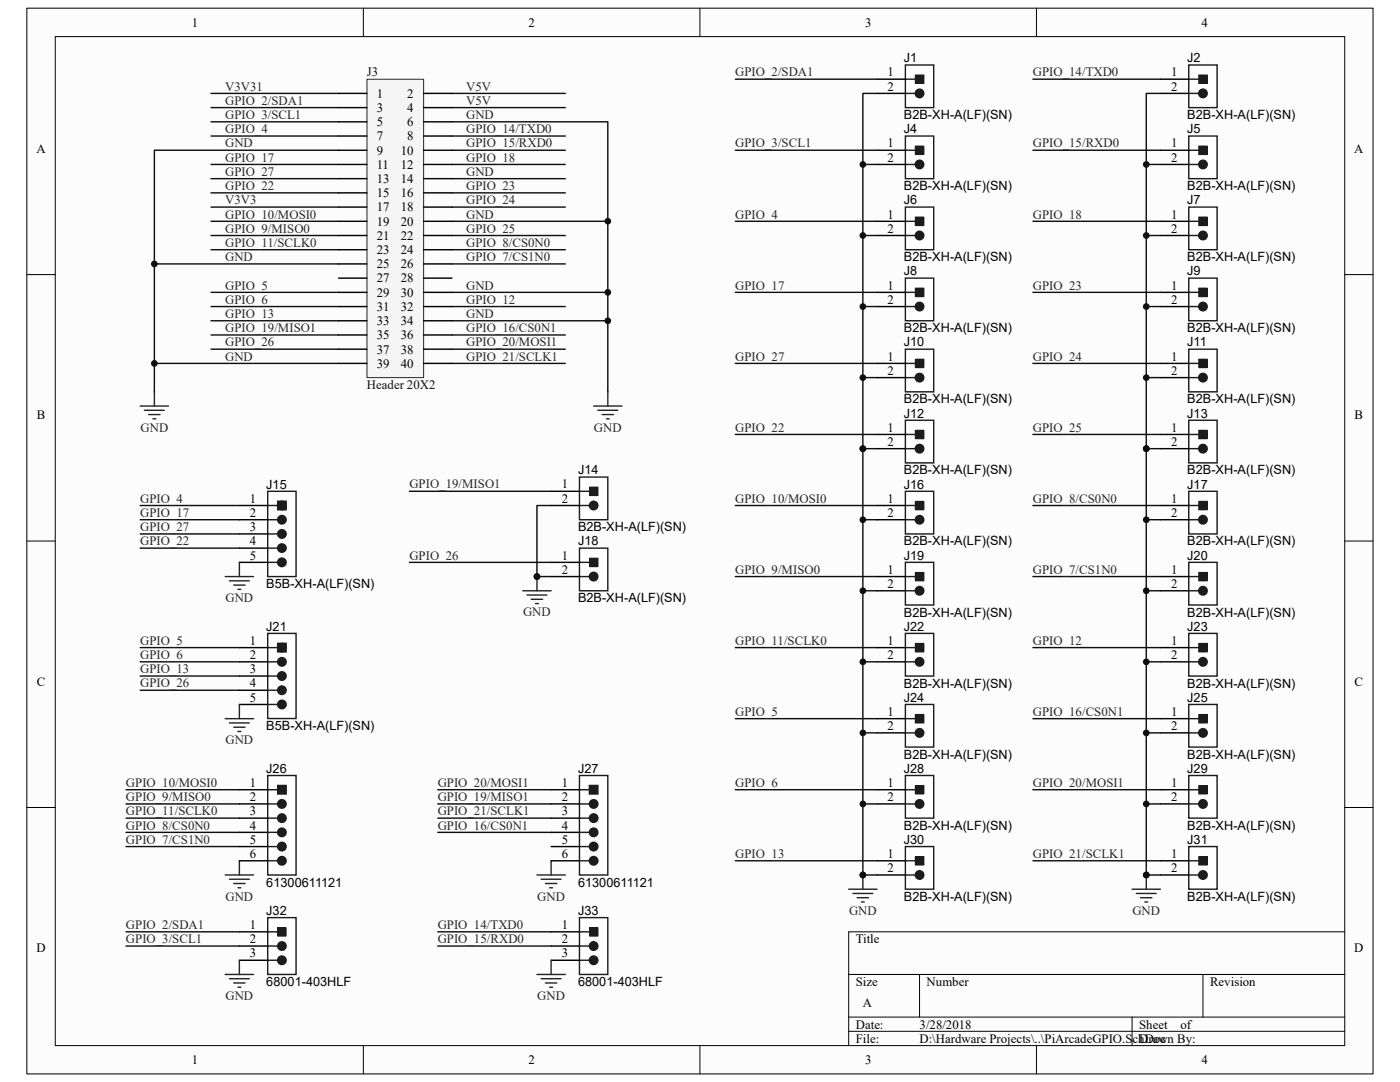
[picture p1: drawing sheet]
<svg xmlns="http://www.w3.org/2000/svg" width="279mm" height="216mm" viewBox="0 0 279 216" stroke-linecap="round" stroke-linejoin="round" font-family="sans-serif">
<path d="M5.4 1.7h268.6v212.6h-268.6z" fill="#fcfcfc"/>
<path d="M5.4 1.6h268.6v212.7h-268.6z" fill="none" stroke="#000" stroke-width=".2"/>
<path d="M11 7.3h257.4v201.3h-257.4z" fill="#fcfcfc"/>
<g fill="none" stroke="#000" stroke-width=".2">
<path d="M11 7.3h257.4v201.3h-257.4zM72.5 1.6v5.7M139.7 1.6v5.7M206.8 1.6v5.7M5.4 54.8h5.6M268.4 54.8h5.6M5.4 108h5.6M268.4 108h5.6M5.4 161.1h5.6M268.4 161.1h5.6M169.4 194.4h99M183.5 194.4v8.5"/>
<path d="M240.1 194.4v8.5M268.4 185.9h-99v22.7M72.5 208.6v5.7M139.7 208.6v5.7M169.4 202.9h99M169.4 205.8h99M206.8 208.6v5.7M225.9 202.9v5.7"/>
</g>
<path d="M47.8 112.2h5.6M47.8 109.4h5.6" fill="none" stroke="#000" stroke-width=".28"/>
<path d="M53.4 98h5.7v17h-5.7z" fill-rule="evenodd" fill="#fefefe" stroke="#1c1c1c" stroke-width=".28"/>
<path d="M53.4 103.7h2M53.4 100.9h2M53.4 106.5h2M53.4 109.4h2M53.4 112.2h2" fill="none" stroke="#1c1c1c" stroke-width=".28"/>
<g fill="#1c1c1c" stroke="#1c1c1c" stroke-width=".28">
<path d="M55.4 100h1.7v1.7h-1.7z" fill-rule="evenodd"/>
<circle cx="56.3" cy="103.7" r=".85"/>
<circle cx="56.3" cy="100.9" r=".85"/>
<circle cx="56.3" cy="106.5" r=".85"/>
<circle cx="56.3" cy="109.4" r=".84"/>
<circle cx="56.3" cy="112.2" r=".85"/>
</g>
<path d="M47.8 100.9h5.6M47.8 103.7h5.6M47.8 106.5h5.6" fill="none" stroke="#000" stroke-width=".28"/>
<path d="M180.7 83.9h5.6v8.5h-5.6z" fill-rule="evenodd" fill="#fefefe" stroke="#1c1c1c" stroke-width=".28"/>
<path d="M180.7 89.5h2M180.7 86.7h2" fill="none" stroke="#1c1c1c" stroke-width=".28"/>
<circle cx="183.5" cy="89.5" r=".85" fill="#1c1c1c" stroke="#1c1c1c" stroke-width=".28"/>
<path d="M175 86.7h5.7M175 89.5h5.7" fill="none" stroke="#000" stroke-width=".28"/>
<path d="M182.7 85.9h1.7v1.6h-1.7z" fill="#1c1c1c"/>
<path d="M182.7 85.9h1.7v1.6h-1.7z" fill="none" stroke="#1c1c1c" stroke-width=".2"/>
<path d="M180.7 98h5.6v8.5h-5.6z" fill-rule="evenodd" fill="#fefefe" stroke="#1c1c1c" stroke-width=".28"/>
<path d="M180.7 103.7h2M180.7 100.9h2" fill="none" stroke="#1c1c1c" stroke-width=".28"/>
<circle cx="183.5" cy="103.7" r=".85" fill="#1c1c1c" stroke="#1c1c1c" stroke-width=".28"/>
<path d="M175 100.9h5.7M175 103.7h5.7" fill="none" stroke="#000" stroke-width=".28"/>
<path d="M182.7 100.1h1.7v1.6h-1.7z" fill="#1c1c1c"/>
<path d="M182.7 100h1.7v1.7h-1.7z" fill="none" stroke="#1c1c1c" stroke-width=".2"/>
<path d="M180.7 112.2h5.6v8.5h-5.6z" fill-rule="evenodd" fill="#fefefe" stroke="#1c1c1c" stroke-width=".28"/>
<path d="M180.7 117.9h2M180.7 115h2" fill="none" stroke="#1c1c1c" stroke-width=".28"/>
<circle cx="183.5" cy="117.9" r=".85" fill="#1c1c1c" stroke="#1c1c1c" stroke-width=".28"/>
<path d="M175 115h5.7M175 117.9h5.7" fill="none" stroke="#000" stroke-width=".28"/>
<path d="M182.7 114.2h1.7v1.7h-1.7z" fill="#1c1c1c"/>
<path d="M182.7 114.2h1.7v1.7h-1.7z" fill="none" stroke="#1c1c1c" stroke-width=".2"/>
<path d="M180.7 126.4h5.6v8.5h-5.6z" fill-rule="evenodd" fill="#fefefe" stroke="#1c1c1c" stroke-width=".28"/>
<path d="M180.7 132.1h2M180.7 129.2h2" fill="none" stroke="#1c1c1c" stroke-width=".28"/>
<circle cx="183.5" cy="132.1" r=".85" fill="#1c1c1c" stroke="#1c1c1c" stroke-width=".28"/>
<path d="M175 129.2h5.7M175 132.1h5.7" fill="none" stroke="#000" stroke-width=".28"/>
<path d="M182.7 128.4h1.7v1.7h-1.7z" fill="#1c1c1c"/>
<path d="M182.7 128.4h1.7v1.7h-1.7z" fill="none" stroke="#1c1c1c" stroke-width=".2"/>
<path d="M180.7 140.6h5.6v8.5h-5.6z" fill-rule="evenodd" fill="#fefefe" stroke="#1c1c1c" stroke-width=".28"/>
<path d="M180.7 146.2h2M180.7 143.4h2" fill="none" stroke="#1c1c1c" stroke-width=".28"/>
<circle cx="183.5" cy="146.2" r=".85" fill="#1c1c1c" stroke="#1c1c1c" stroke-width=".28"/>
<path d="M175 143.4h5.7M175 146.2h5.7" fill="none" stroke="#000" stroke-width=".28"/>
<path d="M182.7 142.6h1.7v1.7h-1.7z" fill="#1c1c1c"/>
<path d="M182.7 142.6h1.7v1.7h-1.7z" fill="none" stroke="#1c1c1c" stroke-width=".2"/>
<g fill="none" stroke="#0e0e0e" stroke-width=".28">
<path d="M42.1 18.6h25.5M90.2 18.6h22.6M42.1 21.5h25.5M42.1 24.3h25.5M42.1 27.1h25.5M42.1 32.8h25.5M42.1 35.7h25.5M42.1 38.5h25.5M90.2 21.5h22.6M90.2 27.1h22.6M90.2 32.8h22.6M90.2 35.7h22.6"/>
<path d="M90.2 38.5h22.6M90.2 30h22.6M42.1 41.3h25.5M42.1 44.2h25.5M42.1 47h25.5M42.1 49.8h25.5M90.2 41.3h22.6M90.2 47h22.6M90.2 49.8h22.6M90.2 52.7h22.6"/>
</g>
<path d="M237.2 83.9h5.7v8.5h-5.7z" fill-rule="evenodd" fill="#fefefe" stroke="#1c1c1c" stroke-width=".28"/>
<path d="M237.2 89.5h2M237.2 86.7h2" fill="none" stroke="#1c1c1c" stroke-width=".28"/>
<circle cx="240.1" cy="89.5" r=".85" fill="#1c1c1c" stroke="#1c1c1c" stroke-width=".28"/>
<path d="M231.6 86.7h5.6M231.6 89.5h5.6" fill="none" stroke="#000" stroke-width=".28"/>
<path d="M239.2 85.9h1.7v1.6h-1.7z" fill="#1c1c1c"/>
<path d="M239.2 85.9h1.7v1.6h-1.7z" fill="none" stroke="#1c1c1c" stroke-width=".2"/>
<path d="M237.2 98h5.7v8.5h-5.7z" fill-rule="evenodd" fill="#fefefe" stroke="#1c1c1c" stroke-width=".28"/>
<path d="M237.2 103.7h2M237.2 100.9h2" fill="none" stroke="#1c1c1c" stroke-width=".28"/>
<circle cx="240.1" cy="103.7" r=".85" fill="#1c1c1c" stroke="#1c1c1c" stroke-width=".28"/>
<path d="M231.6 100.9h5.6M231.6 103.7h5.6" fill="none" stroke="#000" stroke-width=".28"/>
<path d="M239.2 100.1h1.7v1.6h-1.7z" fill="#1c1c1c"/>
<path d="M239.2 100h1.7v1.7h-1.7z" fill="none" stroke="#1c1c1c" stroke-width=".2"/>
<path d="M237.2 112.2h5.7v8.5h-5.7z" fill-rule="evenodd" fill="#fefefe" stroke="#1c1c1c" stroke-width=".28"/>
<path d="M237.2 117.9h2M237.2 115h2" fill="none" stroke="#1c1c1c" stroke-width=".28"/>
<circle cx="240.1" cy="117.9" r=".85" fill="#1c1c1c" stroke="#1c1c1c" stroke-width=".28"/>
<path d="M231.6 115h5.6M231.6 117.9h5.6" fill="none" stroke="#000" stroke-width=".28"/>
<path d="M239.2 114.2h1.7v1.7h-1.7z" fill="#1c1c1c"/>
<path d="M239.2 114.2h1.7v1.7h-1.7z" fill="none" stroke="#1c1c1c" stroke-width=".2"/>
<path d="M237.2 126.4h5.7v8.5h-5.7z" fill-rule="evenodd" fill="#fefefe" stroke="#1c1c1c" stroke-width=".28"/>
<path d="M237.2 132.1h2M237.2 129.2h2" fill="none" stroke="#1c1c1c" stroke-width=".28"/>
<circle cx="240.1" cy="132.1" r=".85" fill="#1c1c1c" stroke="#1c1c1c" stroke-width=".28"/>
<path d="M231.6 129.2h5.6M231.6 132.1h5.6" fill="none" stroke="#000" stroke-width=".28"/>
<path d="M239.2 128.4h1.7v1.7h-1.7z" fill="#1c1c1c"/>
<path d="M239.2 128.4h1.7v1.7h-1.7z" fill="none" stroke="#1c1c1c" stroke-width=".2"/>
<path d="M237.2 140.6h5.7v8.5h-5.7z" fill-rule="evenodd" fill="#fefefe" stroke="#1c1c1c" stroke-width=".28"/>
<path d="M237.2 146.2h2M237.2 143.4h2" fill="none" stroke="#1c1c1c" stroke-width=".28"/>
<circle cx="240.1" cy="146.2" r=".85" fill="#1c1c1c" stroke="#1c1c1c" stroke-width=".28"/>
<path d="M231.6 143.4h5.6M231.6 146.2h5.6" fill="none" stroke="#000" stroke-width=".28"/>
<path d="M239.2 142.6h1.7v1.7h-1.7z" fill="#1c1c1c"/>
<path d="M239.2 142.6h1.7v1.7h-1.7z" fill="none" stroke="#1c1c1c" stroke-width=".2"/>
<g fill="none" stroke="#262626" stroke-width=".28">
<path d="M30.8 78.2v2.8M121.3 78.2v2.8M28 81h5.6M28.8 81.9h4M29.7 82.7h2.2M30.5 83.6h.6M118.5 81h5.6M119.3 81.9h4M120.2 82.7h2.2M121 83.6h.6M44.9 115h5.7M45.8 115.9h4"/>
<path d="M46.6 116.7h2.3M47.5 117.6h.6M47.8 112.2v2.8M169.4 177.4h5.6M170.2 178.3h4M171.1 179.1h2.2M171.9 180h.6M172.2 174.6v2.8M225.9 177.4h5.7M226.8 178.3h3.9M227.6 179.1h2.3M228.5 180h.5"/>
<path d="M228.8 174.6v2.8"/>
</g>
<g fill="#0e0e0e" stroke="#0e0e0e" stroke-width=".2">
<circle cx="172.2" cy="174.6" r=".57"/>
<circle cx="172.2" cy="146.2" r=".57"/>
<circle cx="172.2" cy="132.1" r=".57"/>
<circle cx="172.2" cy="117.9" r=".57"/>
<circle cx="172.2" cy="103.7" r=".57"/>
<circle cx="228.8" cy="174.6" r=".57"/>
<circle cx="228.8" cy="132.1" r=".57"/>
<circle cx="228.8" cy="117.9" r=".57"/>
<circle cx="228.8" cy="103.7" r=".57"/>
<circle cx="228.8" cy="146.2" r=".57"/>
<circle cx="121.3" cy="44.1" r=".56"/>
<circle cx="30.8" cy="52.7" r=".57"/>
<circle cx="121.3" cy="64" r=".57"/>
<circle cx="30.8" cy="72.5" r=".57"/>
<circle cx="121.3" cy="58.3" r=".57"/>
</g>
<g fill="none" stroke="#0e0e0e" stroke-width=".28">
<path d="M67.6 30h-36.8v48.2M90.2 24.3h31.1v53.9M30.8 52.7h36.8M42.1 58.3h25.5M90.2 44.2h31.1M90.2 58.3h31.1M30.8 72.5h36.8M42.1 61.2h25.5M42.1 64h25.5M42.1 66.8h25.5M42.1 69.7h25.5M90.2 61.2h22.6"/>
<path d="M90.2 64h31.1M90.2 66.8h22.6M90.2 69.7h22.6M90.2 72.5h22.6M146.8 86.7h28.2M206.1 86.7h25.5M28 100.9h19.8M28 103.7h19.8M28 106.5h19.8M28 109.4h19.8M146.8 100.9h28.2M146.8 115h28.2"/>
<path d="M172.2 117.9h2.8M172.2 103.7h2.8M206.1 100.9h25.5M206.1 115h25.5M228.8 117.9h2.8M228.8 103.7h2.8M146.8 129.2h28.2M172.2 132.1h2.8M206.1 129.2h25.5M228.8 132.1h2.8M146.8 143.4h28.2M172.2 146.2h2.8"/>
<path d="M206.1 143.4h25.5M228.8 146.2h2.8"/>
</g>
<path d="M180.7 13h5.6v8.5h-5.6z" fill-rule="evenodd" fill="#fefefe" stroke="#1c1c1c" stroke-width=".28"/>
<path d="M180.7 18.6h2M180.7 15.8h2" fill="none" stroke="#1c1c1c" stroke-width=".28"/>
<circle cx="183.5" cy="18.6" r=".85" fill="#1c1c1c" stroke="#1c1c1c" stroke-width=".28"/>
<path d="M175 15.8h5.7M175 18.6h5.7" fill="none" stroke="#000" stroke-width=".28"/>
<path d="M182.7 15h1.7v1.7h-1.7z" fill="#1c1c1c"/>
<path d="M182.7 15h1.7v1.7h-1.7z" fill="none" stroke="#1c1c1c" stroke-width=".2"/>
<path d="M180.7 27.1h5.6v8.6h-5.6z" fill-rule="evenodd" fill="#fefefe" stroke="#1c1c1c" stroke-width=".28"/>
<path d="M180.7 32.8h2M180.7 30h2" fill="none" stroke="#1c1c1c" stroke-width=".28"/>
<circle cx="183.5" cy="32.8" r=".85" fill="#1c1c1c" stroke="#1c1c1c" stroke-width=".28"/>
<path d="M175 30h5.7M175 32.8h5.7" fill="none" stroke="#000" stroke-width=".28"/>
<path d="M182.7 29.2h1.7v1.6h-1.7z" fill="#1c1c1c"/>
<path d="M182.7 29.1h1.7v1.7h-1.7z" fill="none" stroke="#1c1c1c" stroke-width=".2"/>
<path d="M180.7 41.3h5.6v8.5h-5.6z" fill-rule="evenodd" fill="#fefefe" stroke="#1c1c1c" stroke-width=".28"/>
<path d="M180.7 47h2M180.7 44.2h2" fill="none" stroke="#1c1c1c" stroke-width=".28"/>
<circle cx="183.5" cy="47" r=".85" fill="#1c1c1c" stroke="#1c1c1c" stroke-width=".28"/>
<path d="M175 44.2h5.7M175 47h5.7" fill="none" stroke="#000" stroke-width=".28"/>
<path d="M182.7 43.3h1.7v1.7h-1.7z" fill="#1c1c1c"/>
<path d="M182.7 43.3h1.7v1.7h-1.7z" fill="none" stroke="#1c1c1c" stroke-width=".2"/>
<path d="M180.7 55.5h5.6v8.5h-5.6z" fill-rule="evenodd" fill="#fefefe" stroke="#1c1c1c" stroke-width=".28"/>
<path d="M180.7 58.3h2M180.7 61.2h2" fill="none" stroke="#1c1c1c" stroke-width=".28"/>
<circle cx="183.5" cy="61.2" r=".85" fill="#1c1c1c" stroke="#1c1c1c" stroke-width=".28"/>
<path d="M175 58.3h5.7M175 61.2h5.7" fill="none" stroke="#000" stroke-width=".28"/>
<path d="M182.7 57.5h1.7v1.7h-1.7z" fill="#1c1c1c"/>
<path d="M182.7 57.5h1.7v1.7h-1.7z" fill="none" stroke="#1c1c1c" stroke-width=".2"/>
<path d="M180.7 69.7h5.6v8.5h-5.6z" fill-rule="evenodd" fill="#fefefe" stroke="#1c1c1c" stroke-width=".28"/>
<path d="M180.7 75.3h2M180.7 72.5h2" fill="none" stroke="#1c1c1c" stroke-width=".28"/>
<circle cx="183.5" cy="75.3" r=".85" fill="#1c1c1c" stroke="#1c1c1c" stroke-width=".28"/>
<path d="M175 72.5h5.7M175 75.3h5.7" fill="none" stroke="#000" stroke-width=".28"/>
<path d="M182.7 71.7h1.7v1.7h-1.7z" fill="#1c1c1c"/>
<path d="M182.7 71.7h1.7v1.7h-1.7z" fill="none" stroke="#1c1c1c" stroke-width=".2"/>
<path d="M146.8 15.8h28.2M175 18.6h-2.8v70.9M146.8 30h28.2M172.2 32.8h2.8M146.8 44.2h28.2M146.8 58.3h28.2M172.2 47h2.8M146.8 72.5h28.2M172.2 75.3h2.8M172.2 61.2h2.8" fill="none" stroke="#0e0e0e" stroke-width=".28"/>
<g fill="#0e0e0e" stroke="#0e0e0e" stroke-width=".2">
<circle cx="172.2" cy="89.5" r=".57"/>
<circle cx="172.2" cy="75.3" r=".57"/>
<circle cx="172.2" cy="61.2" r=".57"/>
<circle cx="172.2" cy="47" r=".57"/>
<circle cx="172.2" cy="32.8" r=".57"/>
</g>
<path d="M237.2 13h5.7v8.5h-5.7z" fill-rule="evenodd" fill="#fefefe" stroke="#1c1c1c" stroke-width=".28"/>
<path d="M237.2 18.6h2M237.2 15.8h2" fill="none" stroke="#1c1c1c" stroke-width=".28"/>
<circle cx="240.1" cy="18.6" r=".85" fill="#1c1c1c" stroke="#1c1c1c" stroke-width=".28"/>
<path d="M231.6 15.8h5.6M231.6 18.6h5.6" fill="none" stroke="#000" stroke-width=".28"/>
<path d="M239.2 15h1.7v1.7h-1.7z" fill="#1c1c1c"/>
<path d="M239.2 15h1.7v1.7h-1.7z" fill="none" stroke="#1c1c1c" stroke-width=".2"/>
<path d="M237.2 27.1h5.7v8.6h-5.7z" fill-rule="evenodd" fill="#fefefe" stroke="#1c1c1c" stroke-width=".28"/>
<path d="M237.2 32.8h2M237.2 30h2" fill="none" stroke="#1c1c1c" stroke-width=".28"/>
<circle cx="240.1" cy="32.8" r=".85" fill="#1c1c1c" stroke="#1c1c1c" stroke-width=".28"/>
<path d="M231.6 30h5.6M231.6 32.8h5.6" fill="none" stroke="#000" stroke-width=".28"/>
<path d="M239.2 29.2h1.7v1.6h-1.7z" fill="#1c1c1c"/>
<path d="M239.2 29.1h1.7v1.7h-1.7z" fill="none" stroke="#1c1c1c" stroke-width=".2"/>
<path d="M237.2 41.3h5.7v8.5h-5.7z" fill-rule="evenodd" fill="#fefefe" stroke="#1c1c1c" stroke-width=".28"/>
<path d="M237.2 47h2M237.2 44.2h2" fill="none" stroke="#1c1c1c" stroke-width=".28"/>
<circle cx="240.1" cy="47" r=".85" fill="#1c1c1c" stroke="#1c1c1c" stroke-width=".28"/>
<path d="M231.6 44.2h5.6M231.6 47h5.6" fill="none" stroke="#000" stroke-width=".28"/>
<path d="M239.2 43.3h1.7v1.7h-1.7z" fill="#1c1c1c"/>
<path d="M239.2 43.3h1.7v1.7h-1.7z" fill="none" stroke="#1c1c1c" stroke-width=".2"/>
<path d="M237.2 55.5h5.7v8.5h-5.7z" fill-rule="evenodd" fill="#fefefe" stroke="#1c1c1c" stroke-width=".28"/>
<path d="M237.2 58.3h2M237.2 61.2h2" fill="none" stroke="#1c1c1c" stroke-width=".28"/>
<circle cx="240.1" cy="61.2" r=".85" fill="#1c1c1c" stroke="#1c1c1c" stroke-width=".28"/>
<path d="M231.6 58.3h5.6M231.6 61.2h5.6" fill="none" stroke="#000" stroke-width=".28"/>
<path d="M239.2 57.5h1.7v1.7h-1.7z" fill="#1c1c1c"/>
<path d="M239.2 57.5h1.7v1.7h-1.7z" fill="none" stroke="#1c1c1c" stroke-width=".2"/>
<path d="M237.2 69.7h5.7v8.5h-5.7z" fill-rule="evenodd" fill="#fefefe" stroke="#1c1c1c" stroke-width=".28"/>
<path d="M237.2 75.3h2M237.2 72.5h2" fill="none" stroke="#1c1c1c" stroke-width=".28"/>
<circle cx="240.1" cy="75.3" r=".85" fill="#1c1c1c" stroke="#1c1c1c" stroke-width=".28"/>
<path d="M231.6 72.5h5.6M231.6 75.3h5.6" fill="none" stroke="#000" stroke-width=".28"/>
<path d="M239.2 71.7h1.7v1.7h-1.7z" fill="#1c1c1c"/>
<path d="M239.2 71.7h1.7v1.7h-1.7z" fill="none" stroke="#1c1c1c" stroke-width=".2"/>
<path d="M206.1 15.8h25.5M231.6 18.6h-2.8v70.9M206.1 30h25.5M228.8 32.8h2.8M206.1 44.2h25.5M206.1 58.3h25.5M228.8 47h2.8M206.1 72.5h25.5M228.8 75.3h2.8M228.8 61.2h2.8M175 89.5h-2.8v85.1h2.8M231.6 89.5h-2.8v85.1h2.8" fill="none" stroke="#0e0e0e" stroke-width=".28"/>
<g fill="#0e0e0e" stroke="#0e0e0e" stroke-width=".2">
<circle cx="228.8" cy="89.5" r=".57"/>
<circle cx="228.8" cy="75.3" r=".57"/>
<circle cx="228.8" cy="61.2" r=".57"/>
<circle cx="228.8" cy="47" r=".57"/>
<circle cx="228.8" cy="32.8" r=".57"/>
<circle cx="172.2" cy="89.5" r=".57"/>
<circle cx="172.2" cy="174.6" r=".57"/>
<circle cx="228.8" cy="174.6" r=".57"/>
</g>
<path d="M180.7 154.7h5.6v8.6h-5.6z" fill-rule="evenodd" fill="#fefefe" stroke="#1c1c1c" stroke-width=".28"/>
<path d="M180.7 157.6h2M180.7 160.4h2" fill="none" stroke="#1c1c1c" stroke-width=".28"/>
<circle cx="183.5" cy="160.4" r=".85" fill="#1c1c1c" stroke="#1c1c1c" stroke-width=".28"/>
<path d="M175 157.6h5.7M175 160.4h5.7" fill="none" stroke="#000" stroke-width=".28"/>
<path d="M182.7 156.8h1.7v1.6h-1.7z" fill="#1c1c1c"/>
<path d="M182.7 156.7h1.7v1.7h-1.7z" fill="none" stroke="#1c1c1c" stroke-width=".2"/>
<path d="M237.2 154.7h5.7v8.6h-5.7z" fill-rule="evenodd" fill="#fefefe" stroke="#1c1c1c" stroke-width=".28"/>
<path d="M237.2 157.6h2M237.2 160.4h2" fill="none" stroke="#1c1c1c" stroke-width=".28"/>
<circle cx="240.1" cy="160.4" r=".85" fill="#1c1c1c" stroke="#1c1c1c" stroke-width=".28"/>
<path d="M231.6 157.6h5.6M231.6 160.4h5.6" fill="none" stroke="#000" stroke-width=".28"/>
<path d="M239.2 156.8h1.7v1.6h-1.7z" fill="#1c1c1c"/>
<path d="M239.2 156.7h1.7v1.7h-1.7z" fill="none" stroke="#1c1c1c" stroke-width=".2"/>
<path d="M146.8 157.6h28.2M206.1 157.6h25.5M172.2 160.4h2.8M228.8 160.4h2.8" fill="none" stroke="#0e0e0e" stroke-width=".28"/>
<g fill="#0e0e0e" stroke="#0e0e0e" stroke-width=".2">
<circle cx="172.2" cy="160.4" r=".57"/>
<circle cx="228.8" cy="160.4" r=".57"/>
</g>
<path d="M180.7 168.9h5.6v8.5h-5.6z" fill-rule="evenodd" fill="#fefefe" stroke="#1c1c1c" stroke-width=".28"/>
<path d="M180.7 174.6h2M180.7 171.8h2" fill="none" stroke="#1c1c1c" stroke-width=".28"/>
<circle cx="183.5" cy="174.6" r=".85" fill="#1c1c1c" stroke="#1c1c1c" stroke-width=".28"/>
<path d="M175 171.8h5.7M175 174.6h5.7" fill="none" stroke="#000" stroke-width=".28"/>
<path d="M182.7 170.9h1.7v1.7h-1.7z" fill="#1c1c1c"/>
<path d="M182.7 170.9h1.7v1.7h-1.7z" fill="none" stroke="#1c1c1c" stroke-width=".2"/>
<path d="M237.2 168.9h5.7v8.5h-5.7z" fill-rule="evenodd" fill="#fefefe" stroke="#1c1c1c" stroke-width=".28"/>
<path d="M237.2 174.6h2M237.2 171.8h2" fill="none" stroke="#1c1c1c" stroke-width=".28"/>
<circle cx="240.1" cy="174.6" r=".85" fill="#1c1c1c" stroke="#1c1c1c" stroke-width=".28"/>
<path d="M231.6 171.8h5.6M231.6 174.6h5.6" fill="none" stroke="#000" stroke-width=".28"/>
<path d="M239.2 170.9h1.7v1.7h-1.7z" fill="#1c1c1c"/>
<path d="M239.2 170.9h1.7v1.7h-1.7z" fill="none" stroke="#1c1c1c" stroke-width=".2"/>
<path d="M146.8 171.8h28.2M206.1 171.8h25.5" fill="none" stroke="#0e0e0e" stroke-width=".28"/>
<path d="M104.3 117.9h5.7M105.2 118.7h3.9M106 119.6h2.3M107.2 115v2.9M106.9 120.4h.5" fill="none" stroke="#262626" stroke-width=".28"/>
<circle cx="107.2" cy="115" r=".57" fill="#0e0e0e" stroke="#0e0e0e" stroke-width=".2"/>
<path d="M115.6 95.2h5.7v8.5h-5.7z" fill-rule="evenodd" fill="#fefefe" stroke="#1c1c1c" stroke-width=".28"/>
<path d="M115.6 98h2M115.6 100.9h2" fill="none" stroke="#1c1c1c" stroke-width=".28"/>
<circle cx="118.5" cy="100.9" r=".85" fill="#1c1c1c" stroke="#1c1c1c" stroke-width=".28"/>
<path d="M110 98h5.6M110 100.9h5.6" fill="none" stroke="#000" stroke-width=".28"/>
<path d="M117.7 97.2h1.6v1.7h-1.6z" fill="#1c1c1c"/>
<path d="M117.6 97.2h1.7v1.7h-1.7z" fill="none" stroke="#1c1c1c" stroke-width=".2"/>
<path d="M81.7 98h28.3" fill="none" stroke="#0e0e0e" stroke-width=".28"/>
<path d="M115.6 109.4h5.7v8.5h-5.7z" fill-rule="evenodd" fill="#fefefe" stroke="#1c1c1c" stroke-width=".28"/>
<path d="M115.6 115h2M115.6 112.2h2" fill="none" stroke="#1c1c1c" stroke-width=".28"/>
<circle cx="118.5" cy="115" r=".85" fill="#1c1c1c" stroke="#1c1c1c" stroke-width=".28"/>
<path d="M110 112.2h5.6M110 115h5.6" fill="none" stroke="#000" stroke-width=".28"/>
<path d="M117.7 111.4h1.6v1.7h-1.6z" fill="#1c1c1c"/>
<path d="M117.6 111.4h1.7v1.7h-1.7z" fill="none" stroke="#1c1c1c" stroke-width=".2"/>
<path d="M81.7 112.2h28.3M110 100.9h-2.8v14.1h2.8" fill="none" stroke="#0e0e0e" stroke-width=".28"/>
<circle cx="107.2" cy="115" r=".57" fill="#0e0e0e" stroke="#0e0e0e" stroke-width=".2"/>
<path d="M47.8 137.7h5.6M47.8 140.6h5.6" fill="none" stroke="#000" stroke-width=".28"/>
<path d="M53.4 126.4h5.7v17h-5.7z" fill-rule="evenodd" fill="#fefefe" stroke="#1c1c1c" stroke-width=".28"/>
<path d="M53.4 132.1h2M53.4 129.2h2M53.4 134.9h2M53.4 137.7h2M53.4 140.6h2" fill="none" stroke="#1c1c1c" stroke-width=".28"/>
<g fill="#1c1c1c" stroke="#1c1c1c" stroke-width=".28">
<path d="M55.4 128.4h1.7v1.7h-1.7z" fill-rule="evenodd"/>
<circle cx="56.3" cy="132.1" r=".85"/>
<circle cx="56.3" cy="129.2" r=".85"/>
<circle cx="56.3" cy="134.9" r=".85"/>
<circle cx="56.3" cy="137.7" r=".85"/>
<circle cx="56.3" cy="140.6" r=".85"/>
</g>
<path d="M47.8 129.2h5.6M47.8 132.1h5.6M47.8 134.9h5.6" fill="none" stroke="#000" stroke-width=".28"/>
<path d="M28 129.2h19.8M28 132.1h19.8M28 134.9h19.8M28 137.7h19.8" fill="none" stroke="#0e0e0e" stroke-width=".28"/>
<path d="M44.9 143.4h5.7M45.8 144.3h4M46.6 145.1h2.3M47.5 146h.6M47.8 140.6v2.8" fill="none" stroke="#262626" stroke-width=".28"/>
<path d="M53.4 183.1h5.7v11.3h-5.7z" fill-rule="evenodd" fill="#fefefe" stroke="#1c1c1c" stroke-width=".28"/>
<path d="M53.4 188.8h2M53.4 185.9h2M53.4 191.6h2" fill="none" stroke="#1c1c1c" stroke-width=".28"/>
<g fill="#1c1c1c" stroke="#1c1c1c" stroke-width=".28">
<circle cx="56.3" cy="188.8" r=".85"/>
<circle cx="56.3" cy="191.6" r=".85"/>
</g>
<path d="M47.8 185.9h5.6M47.8 188.8h5.6M47.8 191.6h5.6" fill="none" stroke="#000" stroke-width=".28"/>
<path d="M55.4 185.1h1.7v1.7h-1.7z" fill="#1c1c1c"/>
<path d="M55.4 185.1h1.7v1.7h-1.7z" fill="none" stroke="#1c1c1c" stroke-width=".2"/>
<path d="M25.2 157.6h22.6M87.4 157.6h22.6M25.2 160.4h22.6M25.2 163.3h22.6M25.2 166.1h22.6M25.2 168.9h22.6M87.4 160.4h22.6M87.4 163.3h22.6M87.4 166.1h22.6M25.2 185.9h22.6M25.2 188.8h22.6" fill="none" stroke="#0e0e0e" stroke-width=".28"/>
<g fill="none" stroke="#262626" stroke-width=".28">
<path d="M44.9 174.6h5.7M45.8 175.4h4M46.6 176.3h2.3M47.5 177.1h.6M47.8 171.8v2.8M107.2 174.6h5.6M108 175.4h4M108.9 176.3h2.2M109.7 177.1h.6M110 171.8v2.8M44.9 194.4h5.7M45.8 195.3h4"/>
<path d="M46.6 196.1h2.3M47.5 197h.6M47.8 191.6v2.8"/>
</g>
<path d="M73.3 15.8h11.2v59.6h-11.2z" fill="#f5f5f5"/>
<path d="M73.2 15.8h11.3v59.6h-11.3z" fill="none" stroke="#262626" stroke-width=".2"/>
<g fill="none" stroke="#000" stroke-width=".28">
<path d="M67.6 18.6h5.6M84.5 18.6h5.7M67.6 21.5h5.6M67.6 24.3h5.6M67.6 27.1h5.6M67.6 30h5.6M67.6 32.8h5.6M67.6 35.7h5.6M67.6 38.5h5.6M84.5 21.5h5.7M84.5 24.3h5.7M84.5 27.1h5.7"/>
<path d="M84.5 30h5.7M84.5 32.8h5.7M84.5 35.7h5.7M84.5 38.5h5.7M67.6 41.3h5.6M67.6 44.2h5.6M67.6 47h5.6M67.6 49.8h5.6M67.6 52.7h5.6M67.6 55.5h5.6M67.6 58.3h5.6M84.5 41.3h5.7"/>
<path d="M84.5 44.2h5.7M84.5 47h5.7M84.5 49.8h5.7M84.5 52.7h5.7M84.5 55.5h5.7M84.5 58.3h5.7M67.6 61.2h5.6M67.6 64h5.6M67.6 66.8h5.6M67.6 69.7h5.6M67.6 72.5h5.6M84.5 61.2h5.7"/>
<path d="M84.5 64h5.7M84.5 66.8h5.7M84.5 69.7h5.7M84.5 72.5h5.7"/>
</g>
<path d="M115.6 183.1h5.7v11.3h-5.7z" fill-rule="evenodd" fill="#fefefe" stroke="#1c1c1c" stroke-width=".28"/>
<path d="M115.6 188.8h2M115.6 185.9h2M115.6 191.6h2" fill="none" stroke="#1c1c1c" stroke-width=".28"/>
<g fill="#1c1c1c" stroke="#1c1c1c" stroke-width=".28">
<circle cx="118.5" cy="188.8" r=".85"/>
<circle cx="118.5" cy="191.6" r=".85"/>
</g>
<path d="M110 185.9h5.6M110 188.8h5.6M110 191.6h5.6" fill="none" stroke="#000" stroke-width=".28"/>
<path d="M117.7 185.1h1.6v1.7h-1.6z" fill="#1c1c1c"/>
<path d="M117.6 185.1h1.7v1.7h-1.7z" fill="none" stroke="#1c1c1c" stroke-width=".2"/>
<path d="M87.4 185.9h22.6M87.4 188.8h22.6" fill="none" stroke="#0e0e0e" stroke-width=".28"/>
<path d="M107.2 194.4h5.6M108 195.3h4M108.9 196.1h2.2M109.7 197h.6M110 191.6v2.8" fill="none" stroke="#262626" stroke-width=".28"/>
<path d="M47.8 168.9h5.6M47.8 166.1h5.6" fill="none" stroke="#000" stroke-width=".28"/>
<path d="M53.4 154.7h5.7v19.9h-5.7z" fill-rule="evenodd" fill="#fefefe" stroke="#1c1c1c" stroke-width=".28"/>
<path d="M53.4 157.6h2M53.4 160.4h2M53.4 163.3h2M53.4 166.1h2M53.4 168.9h2M53.4 171.8h2" fill="none" stroke="#1c1c1c" stroke-width=".28"/>
<g fill="#1c1c1c" stroke="#1c1c1c" stroke-width=".28">
<path d="M55.4 156.7h1.7v1.7h-1.7z" fill-rule="evenodd"/>
<circle cx="56.3" cy="160.4" r=".85"/>
<circle cx="56.3" cy="163.2" r=".85"/>
<circle cx="56.3" cy="166.1" r=".85"/>
<circle cx="56.3" cy="168.9" r=".85"/>
<circle cx="56.3" cy="171.8" r=".85"/>
</g>
<path d="M47.8 157.6h5.6M47.8 160.4h5.6M47.8 163.3h5.6M47.8 171.8h5.6M110 168.9h5.6M110 166.1h5.6" fill="none" stroke="#000" stroke-width=".28"/>
<path d="M115.6 154.7h5.7v19.9h-5.7z" fill-rule="evenodd" fill="#fefefe" stroke="#1c1c1c" stroke-width=".28"/>
<path d="M115.6 157.6h2M115.6 160.4h2M115.6 163.3h2M115.6 166.1h2M115.6 168.9h2M115.6 171.8h2" fill="none" stroke="#1c1c1c" stroke-width=".28"/>
<g fill="#1c1c1c" stroke="#1c1c1c" stroke-width=".28">
<path d="M117.6 156.7h1.7v1.7h-1.7z" fill-rule="evenodd"/>
<circle cx="118.5" cy="160.4" r=".85"/>
<circle cx="118.5" cy="163.2" r=".85"/>
<circle cx="118.5" cy="166.1" r=".85"/>
<circle cx="118.5" cy="168.9" r=".85"/>
<circle cx="118.5" cy="171.8" r=".85"/>
</g>
<path d="M110 157.6h5.6M110 160.4h5.6M110 163.3h5.6M110 171.8h5.6" fill="none" stroke="#000" stroke-width=".28"/>
<g font-size="2.6">
<text x="38.3" y="5.3">1</text>
<text x="105.5" y="5.3">2</text>
<text x="172.6" y="5.3">3</text>
<text x="239.8" y="5.3">4</text>
<text x="177.1" y="15.2">1</text>
<text x="233.7" y="15.2">1</text>
<text x="75.2" y="19.5">1</text>
<text x="75.2" y="22.3">3</text>
<text x="81.3" y="19.5">2</text>
<text x="81.3" y="22.3">4</text>
<text x="177.1" y="18.1">2</text>
<text x="233.7" y="18.1">2</text>
<text x="75.2" y="25.2">5</text>
<text x="75.2" y="28">7</text>
<text x="81.3" y="25.2">6</text>
<text x="81.3" y="28">8</text>
<text x="177.1" y="29.4">1</text>
<text x="233.7" y="29.4">1</text>
<text x="7.3" y="30.5">A</text>
<text x="75.2" y="30.8">9</text>
<text x="75.2" y="33.7">11</text>
<text x="80" y="30.8">10</text>
<text x="80" y="33.7">12</text>
<text x="177.1" y="32.3">2</text>
<text x="233.7" y="32.3">2</text>
<text x="270.3" y="30.5">A</text>
<text x="75.2" y="36.5">13</text>
<text x="75.2" y="39.3">15</text>
<text x="80" y="36.5">14</text>
<text x="80" y="39.3">16</text>
<text x="75.2" y="42.2">17</text>
<text x="75.2" y="45">19</text>
<text x="75.2" y="47.9">21</text>
<text x="80" y="42.2">18</text>
<text x="80" y="45">20</text>
<text x="80" y="47.9">22</text>
<text x="177.1" y="43.6">1</text>
<text x="177.1" y="46.4">2</text>
<text x="233.7" y="43.6">1</text>
<text x="233.7" y="46.4">2</text>
<text x="75.2" y="50.7">23</text>
<text x="75.2" y="53.5">25</text>
<text x="80" y="50.7">24</text>
<text x="80" y="53.5">26</text>
<text x="75.2" y="56.4">27</text>
<text x="75.2" y="59.2">29</text>
<text x="80" y="56.4">28</text>
<text x="80" y="59.2">30</text>
<text x="177.1" y="57.8">1</text>
<text x="233.7" y="57.8">1</text>
<text x="75.2" y="62">31</text>
<text x="75.2" y="64.9">33</text>
<text x="80" y="62">32</text>
<text x="80" y="64.9">34</text>
<text x="177.1" y="60.6">2</text>
<text x="233.7" y="60.6">2</text>
<text x="75.2" y="67.7">35</text>
<text x="75.2" y="70.5">37</text>
<text x="80" y="67.7">36</text>
<text x="80" y="70.5">38</text>
<text x="177.1" y="72">1</text>
<text x="233.7" y="72">1</text>
<text x="75.2" y="73.4">39</text>
<text x="80" y="73.4">40</text>
<text x="177.1" y="74.8">2</text>
<text x="233.7" y="74.8">2</text>
<text x="7.3" y="83.7">B</text>
<text x="270.3" y="83.7">B</text>
<text x="177.1" y="86.1">1</text>
<text x="177.1" y="89">2</text>
<text x="233.7" y="86.1">1</text>
<text x="233.7" y="89">2</text>
<text x="49.9" y="100.3">1</text>
<text x="112.1" y="97.5">1</text>
<text x="112.1" y="100.3">2</text>
<text x="177.1" y="100.3">1</text>
<text x="233.7" y="100.3">1</text>
<text x="49.9" y="103.1">2</text>
<text x="49.9" y="106">3</text>
<text x="177.1" y="103.1">2</text>
<text x="233.7" y="103.1">2</text>
<text x="49.9" y="111.7">5</text>
<text x="49.9" y="108.8">4</text>
<text x="112.1" y="111.7">1</text>
<text x="112.1" y="114.5">2</text>
<text x="177.1" y="114.5">1</text>
<text x="177.1" y="117.3">2</text>
<text x="233.7" y="114.5">1</text>
<text x="233.7" y="117.3">2</text>
<text x="49.9" y="128.7">1</text>
<text x="49.9" y="131.5">2</text>
<text x="177.1" y="128.7">1</text>
<text x="177.1" y="131.5">2</text>
<text x="233.7" y="128.7">1</text>
<text x="233.7" y="131.5">2</text>
<text x="7.3" y="136.8">C</text>
<text x="49.9" y="137.2">4</text>
<text x="49.9" y="134.3">3</text>
<text x="270.3" y="136.8">C</text>
<text x="49.9" y="140">5</text>
<text x="177.1" y="142.9">1</text>
<text x="233.7" y="142.9">1</text>
<text x="177.1" y="145.7">2</text>
<text x="233.7" y="145.7">2</text>
<text x="49.9" y="157">1</text>
<text x="49.9" y="159.9">2</text>
<text x="112.1" y="157">1</text>
<text x="112.1" y="159.9">2</text>
<text x="177.1" y="157">1</text>
<text x="177.1" y="159.9">2</text>
<text x="233.7" y="157">1</text>
<text x="233.7" y="159.9">2</text>
<text x="49.9" y="165.5">4</text>
<text x="49.9" y="162.7">3</text>
<text x="112.1" y="165.5">4</text>
<text x="112.1" y="162.7">3</text>
<text x="49.9" y="168.4">5</text>
<text x="49.9" y="171.2">6</text>
<text x="112.1" y="168.4">5</text>
<text x="112.1" y="171.2">6</text>
<text x="177.1" y="171.2">1</text>
<text x="233.7" y="171.2">1</text>
<text x="177.1" y="174">2</text>
<text x="233.7" y="174">2</text>
<text x="49.9" y="185.4">1</text>
<text x="112.1" y="185.4">1</text>
<text x="7.3" y="190">D</text>
<text x="49.9" y="188.2">2</text>
<text x="49.9" y="191.1">3</text>
<text x="112.1" y="188.2">2</text>
<text x="112.1" y="191.1">3</text>
<text x="170.8" y="188.2">Title</text>
<text x="270.3" y="190">D</text>
<text x="170.8" y="196.7">Size</text>
<text x="184.9" y="196.7">Number</text>
<text x="241.5" y="196.7">Revision</text>
<text x="172.2" y="201">A</text>
<text x="170.8" y="205.2">Date:</text>
<text x="170.8" y="208.1">File:</text>
<text x="183.5" y="205.2">3/28/2018</text>
<text x="183.5" y="208.1">D:\Hardware Projects\..\PiArcadeGPIO.SchDoc</text>
<text x="227.3" y="205.2">Sheet</text>
<text x="227.3" y="208.1">Drawn By:</text>
<text x="235.6" y="205.2">of</text>
<text x="38.3" y="212.3">1</text>
<text x="105.5" y="212.3">2</text>
<text x="172.6" y="212.3">3</text>
<text x="239.8" y="212.3">4</text>
</g>
<g font-size="2.6" fill="#0e0e0e">
<text x="73.2" y="15.2">J3</text>
<text x="73.2" y="77.6">Header 20X2</text>
</g>
<g font-size="2.6" fill="#262626">
<text x="146.7" y="15.2">GPIO_2/SDA1</text>
<text x="206.1" y="15.2">GPIO_14/TXD0</text>
<text x="44.9" y="18.1">V3V31</text>
<text x="44.9" y="20.9">GPIO_2/SDA1</text>
<text x="44.9" y="23.7">GPIO_3/SCL1</text>
<text x="93" y="18.1">V5V</text>
<text x="93" y="20.9">V5V</text>
<text x="93" y="23.7">GND</text>
<text x="44.9" y="26.6">GPIO_4</text>
<text x="44.9" y="29.4">GND</text>
<text x="93" y="26.6">GPIO_14/TXD0</text>
<text x="93" y="29.4">GPIO_15/RXD0</text>
<text x="146.7" y="29.4">GPIO_3/SCL1</text>
<text x="206.1" y="29.4">GPIO_15/RXD0</text>
<text x="44.9" y="32.3">GPIO_17</text>
<text x="44.9" y="35.1">GPIO_27</text>
<text x="93" y="32.3">GPIO_18</text>
<text x="93" y="35.1">GND</text>
<text x="44.9" y="37.9">GPIO_22</text>
<text x="44.9" y="40.8">V3V3</text>
<text x="93" y="37.9">GPIO_23</text>
<text x="93" y="40.8">GPIO_24</text>
<text x="44.9" y="43.6">GPIO_10/MOSI0</text>
<text x="44.9" y="46.4">GPIO_9/MISO0</text>
<text x="93" y="43.6">GND</text>
<text x="93" y="46.4">GPIO_25</text>
<text x="146.7" y="43.6">GPIO_4</text>
<text x="206.1" y="43.6">GPIO_18</text>
<text x="44.9" y="49.3">GPIO_11/SCLK0</text>
<text x="44.9" y="52.1">GND</text>
<text x="93" y="49.3">GPIO_8/CS0N0</text>
<text x="93" y="52.1">GPIO_7/CS1N0</text>
<text x="44.9" y="57.8">GPIO_5</text>
<text x="93" y="57.8">GND</text>
<text x="146.7" y="57.8">GPIO_17</text>
<text x="206.1" y="57.8">GPIO_23</text>
<text x="44.9" y="60.6">GPIO_6</text>
<text x="44.9" y="63.5">GPIO_13</text>
<text x="93" y="60.6">GPIO_12</text>
<text x="93" y="63.5">GND</text>
<text x="44.9" y="66.3">GPIO_19/MISO1</text>
<text x="44.9" y="69.1">GPIO_26</text>
<text x="44.9" y="72">GND</text>
<text x="93" y="66.3">GPIO_16/CS0N1</text>
<text x="93" y="69.1">GPIO_20/MOSI1</text>
<text x="93" y="72">GPIO_21/SCLK1</text>
<text x="146.7" y="72">GPIO_27</text>
<text x="206.1" y="72">GPIO_24</text>
<text x="28" y="86.1">GND</text>
<text x="118.5" y="86.1">GND</text>
<text x="146.7" y="86.1">GPIO_22</text>
<text x="206.1" y="86.1">GPIO_25</text>
<text x="28" y="100.3">GPIO_4</text>
<text x="81.7" y="97.5">GPIO_19/MISO1</text>
<text x="146.7" y="100.3">GPIO_10/MOSI0</text>
<text x="206.1" y="100.3">GPIO_8/CS0N0</text>
<text x="28" y="103.1">GPIO_17</text>
<text x="28" y="106">GPIO_27</text>
<text x="28" y="108.8">GPIO_22</text>
<text x="81.7" y="111.7">GPIO_26</text>
<text x="146.7" y="114.5">GPIO_9/MISO0</text>
<text x="206.1" y="114.5">GPIO_7/CS1N0</text>
<text x="45" y="120.2">GND</text>
<text x="104.4" y="123">GND</text>
<text x="28" y="128.7">GPIO_5</text>
<text x="28" y="131.5">GPIO_6</text>
<text x="146.7" y="128.7">GPIO_11/SCLK0</text>
<text x="206.1" y="128.7">GPIO_12</text>
<text x="28" y="134.3">GPIO_13</text>
<text x="28" y="137.2">GPIO_26</text>
<text x="146.7" y="142.9">GPIO_5</text>
<text x="206.1" y="142.9">GPIO_16/CS0N1</text>
<text x="45" y="148.5">GND</text>
<text x="25.1" y="157">GPIO_10/MOSI0</text>
<text x="25.1" y="159.9">GPIO_9/MISO0</text>
<text x="87.4" y="159.9">GPIO_19/MISO1</text>
<text x="87.4" y="157">GPIO_20/MOSI1</text>
<text x="146.7" y="157">GPIO_6</text>
<text x="206.1" y="157">GPIO_20/MOSI1</text>
<text x="25.1" y="162.7">GPIO_11/SCLK0</text>
<text x="25.1" y="165.5">GPIO_8/CS0N0</text>
<text x="87.4" y="165.5">GPIO_16/CS0N1</text>
<text x="87.4" y="162.7">GPIO_21/SCLK1</text>
<text x="25.1" y="168.4">GPIO_7/CS1N0</text>
<text x="146.7" y="171.2">GPIO_13</text>
<text x="206.1" y="171.2">GPIO_21/SCLK1</text>
<text x="45" y="179.7">GND</text>
<text x="107.2" y="179.7">GND</text>
<text x="25.1" y="185.4">GPIO_2/SDA1</text>
<text x="87.4" y="185.4">GPIO_14/TXD0</text>
<text x="169.4" y="182.5">GND</text>
<text x="226" y="182.5">GND</text>
<text x="25.1" y="188.2">GPIO_3/SCL1</text>
<text x="87.4" y="188.2">GPIO_15/RXD0</text>
<text x="45" y="199.6">GND</text>
<text x="107.2" y="199.6">GND</text>
</g>
<g font-size="2.5">
<text x="180.4" y="12.4">J1</text>
<text x="237" y="12.4">J2</text>
<text x="180.4" y="23.8">B2B-XH-A(LF)(SN)</text>
<text x="237" y="23.8">B2B-XH-A(LF)(SN)</text>
<text x="180.4" y="26.6">J4</text>
<text x="237" y="26.6">J5</text>
<text x="180.4" y="38">B2B-XH-A(LF)(SN)</text>
<text x="180.4" y="40.8">J6</text>
<text x="237" y="38">B2B-XH-A(LF)(SN)</text>
<text x="237" y="40.8">J7</text>
<text x="180.4" y="52.1">B2B-XH-A(LF)(SN)</text>
<text x="237" y="52.1">B2B-XH-A(LF)(SN)</text>
<text x="180.4" y="55">J8</text>
<text x="237" y="55">J9</text>
<text x="180.4" y="66.3">B2B-XH-A(LF)(SN)</text>
<text x="180.4" y="69.1">J10</text>
<text x="237" y="66.3">B2B-XH-A(LF)(SN)</text>
<text x="237" y="69.1">J11</text>
<text x="180.4" y="83.3">J12</text>
<text x="180.4" y="80.5">B2B-XH-A(LF)(SN)</text>
<text x="237" y="83.3">J13</text>
<text x="237" y="80.5">B2B-XH-A(LF)(SN)</text>
<text x="115.4" y="94.7">J14</text>
<text x="180.4" y="94.7">B2B-XH-A(LF)(SN)</text>
<text x="237" y="94.7">B2B-XH-A(LF)(SN)</text>
<text x="53.1" y="97.5">J15</text>
<text x="180.4" y="97.5">J16</text>
<text x="237" y="97.5">J17</text>
<text x="115.4" y="106">B2B-XH-A(LF)(SN)</text>
<text x="115.4" y="108.8">J18</text>
<text x="180.4" y="108.8">B2B-XH-A(LF)(SN)</text>
<text x="180.4" y="111.7">J19</text>
<text x="237" y="108.8">B2B-XH-A(LF)(SN)</text>
<text x="237" y="111.7">J20</text>
<text x="53.1" y="117.3">B5B-XH-A(LF)(SN)</text>
<text x="53.1" y="125.9">J21</text>
<text x="115.4" y="120.2">B2B-XH-A(LF)(SN)</text>
<text x="180.4" y="123">B2B-XH-A(LF)(SN)</text>
<text x="180.4" y="125.9">J22</text>
<text x="237" y="123">B2B-XH-A(LF)(SN)</text>
<text x="237" y="125.9">J23</text>
<text x="180.4" y="137.2">B2B-XH-A(LF)(SN)</text>
<text x="237" y="137.2">B2B-XH-A(LF)(SN)</text>
<text x="180.4" y="140">J24</text>
<text x="237" y="140">J25</text>
<text x="53.1" y="145.7">B5B-XH-A(LF)(SN)</text>
<text x="53.1" y="154.2">J26</text>
<text x="115.4" y="154.2">J27</text>
<text x="180.4" y="151.4">B2B-XH-A(LF)(SN)</text>
<text x="180.4" y="154.2">J28</text>
<text x="237" y="151.4">B2B-XH-A(LF)(SN)</text>
<text x="237" y="154.2">J29</text>
<text x="180.4" y="165.5">B2B-XH-A(LF)(SN)</text>
<text x="237" y="165.5">B2B-XH-A(LF)(SN)</text>
<text x="180.4" y="168.4">J30</text>
<text x="237" y="168.4">J31</text>
<text x="53.1" y="176.9">61300611121</text>
<text x="115.4" y="176.9">61300611121</text>
<text x="180.4" y="179.7">B2B-XH-A(LF)(SN)</text>
<text x="237" y="179.7">B2B-XH-A(LF)(SN)</text>
<text x="53.1" y="182.6">J32</text>
<text x="115.4" y="182.6">J33</text>
<text x="53.1" y="196.7">68001-403HLF</text>
<text x="115.4" y="196.7">68001-403HLF</text>
</g>
</svg>
